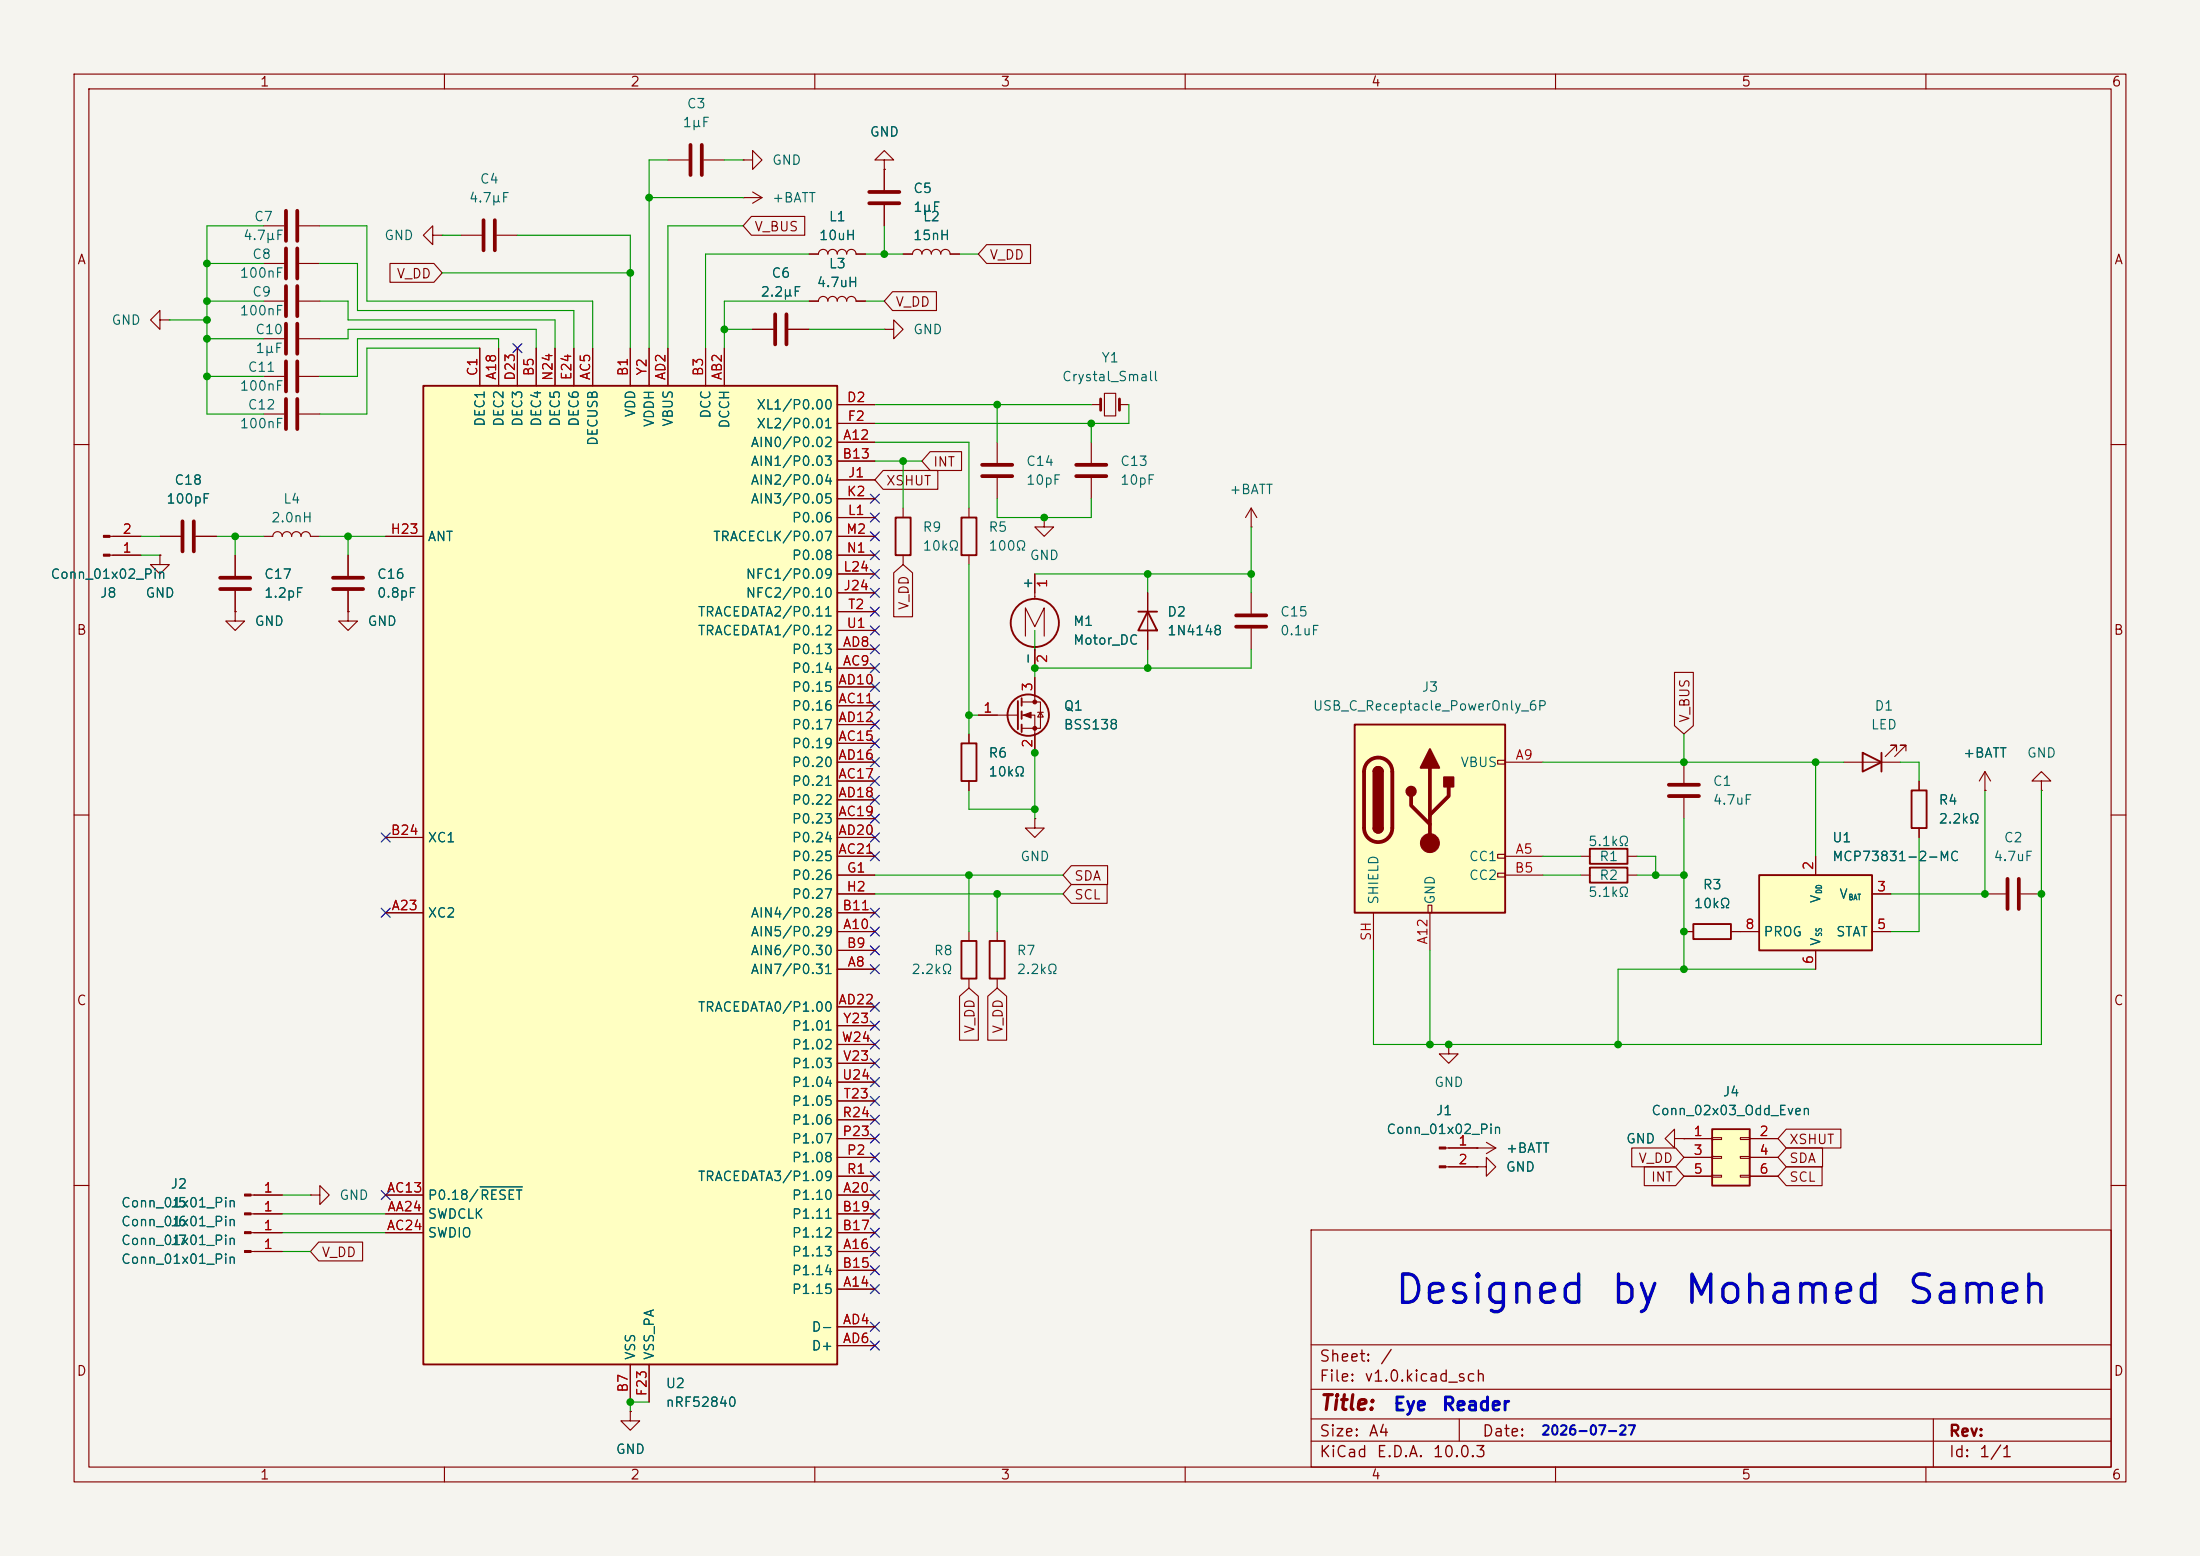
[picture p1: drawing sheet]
<svg xmlns="http://www.w3.org/2000/svg" width="297mm" height="210mm" viewBox="0 0 297 210" stroke-linecap="round" stroke-linejoin="round" font-family="sans-serif">
<path d="M0 0h297v210h-297z" fill="#f5f4ef" stroke="#f5f4ef" stroke-width=".14"/>
<g fill="none" stroke="#840000" stroke-width=".15">
<path d="M10 10h277v190h-277zM12 12h273v186h-273zM60 10v2M110 10v2M160 10v2M210 10v2M260 10v2M90.2 21.6h2.8M95 21.6h2.8M10 60h2M285 60h2M10 110h2"/>
<path d="M275.6 105.4h1.3l-1.3-1.3-1.3 1.3h1.3v1.3M275.6 106.7h.1M285 110h2M10 160h2M177 166h108v32h-108zM285 160h2M60 198v2M110 198v2M160 198v2M177 194.5h108M177 191.5h108M177 187.5h108"/>
<path d="M177 181.5h108M197 191.5v3M210 198v2M260 198v2M261 191.5v6.5"/>
</g>
<path d="M93.2 19.6v4M94.7 19.6v4" fill="none" stroke="#840000" stroke-width=".51"/>
<path d="M57.1 52.1h55.9v132.1h-55.9z" fill="#ffffc2"/>
<g fill="none" stroke="#840000" stroke-width=".25">
<path d="M57.1 52.1h55.9v132.1h-55.9zM137.4 94.6v3.8M137.9 94.2v1.1M137.9 96v1M137.9 97.8v1M153.7 82.6h2.5M154.9 82.6l1.3 2.5h-2.5zM258.1 106.7h2v5.1h-2zM228.6 124.7h5.1v2h-5.1z"/>
<circle cx="138.8" cy="96.5" r="2.79"/>
<circle cx="139.7" cy="84.1" r="3.3"/>
</g>
<g fill="none" stroke="#840000" stroke-width=".15">
<path d="M100.3 21.6h1.3v-1.3l1.3 1.3-1.3 1.3v-1.3M100.3 21.6h.1M100.3 26.7h.1M100.3 26.7h2.6M101.6 25.9l1.3 .8M102.9 26.7l-1.3 .7M64.8 47v5.1M67.3 47v5.1M69.8 47v5.1M72.4 47v5.1M74.9 47v5.1M77.5 47v5.1"/>
<path d="M80 47v5.1M85.1 47v5.1M87.6 47v5.1M90.2 47v5.1M95.2 47v5.1M97.8 47v5.1M113 59.7h5.1M113 54.6h5.1M113 57.2h5.1M134.6 59.7v2.8M21.6 74.9v1.3h1.3l-1.3 1.3-1.3-1.3h1.3M21.6 74.9h.1"/>
<path d="M52.1 72.4h5M113 62.2h5.1M113 72.4h5.1M113 64.8h5.1M113 67.3h5.1M113 69.9h5.1M113 77.5h5.1M113 74.9h5.1M134.6 64.5v2.8M139.7 77.5v3.3M113 90.2h5.1M113 95.3h5.1"/>
<path d="M113 87.6h5.1M113 92.7h5.1M113 97.8h5.1M113 80h5.1M113 82.6h5.1M113 85.1h5.1M132.1 96.5h5.3M137.9 94.7h2.6v3.6h-2.6M137.9 96.5h1.8v5.1M138.4 85.9v-3.9l1.3 2.6 1.3-2.6v3.9M139.7 87.3v2.9M139.7 91.4v3.3"/>
<path d="M140.1 96.1h.7M140.5 96.1l.3 .7h-.7zM154.9 80v7.6M52.1 113h5M113 100.3h5.1M113 105.4h5.1M113 110.5h5.1M113 115.6h5.1M113 102.9h5.1M113 108h5.1M113 113h5.1M113 118.1h5.1"/>
<path d="M259.1 105.4v1.3M259.1 111.8v1.2M52.1 123.2h5M113 130.8h5.1M113 125.7h5.1M113 123.2h5.1M113 135.9h5.1M113 128.3h5.1M113 120.7h5.1M113 138.4h5.1M227.3 125.7h1.3M233.7 125.7h1.2"/>
<path d="M113 156.2h5.1M113 153.7h5.1M113 158.8h5.1M113 151.1h5.1M113 148.6h5.1M113 146.1h5.1M113 143.5h5.1M113 141h5.1M195.6 141v1.2h1.2l-1.2 1.3-1.3-1.3h1.3M195.6 141h.1M199.4 157.5h1.3v-1.3l1.2 1.3-1.2 1.3v-1.3M199.4 157.5h.1"/>
<path d="M199.4 154.9h.1M199.4 154.9h2.5M200.7 154.2l1.2 .7M201.9 154.9l-1.2 .8M52.1 161.3h5M52.1 163.8h5M52.1 166.4h5M113 174h5.1M113 168.9h5.1M113 161.3h5.1M113 163.8h5.1M113 166.4h5.1"/>
<path d="M113 179.1h5.1M113 171.5h5.1M85.1 190.5v1.3h1.3l-1.3 1.2-1.3-1.2h1.3M85.1 190.5h.1M85.1 184.2v5M87.6 184.2v5M113 181.6h5.1"/>
</g>
<path d="M64.8 160.2h5.7" fill="none" stroke="#006464" stroke-width=".15"/>
<path d="M132.6 64.3h4.1M132.6 62.7h4.1" fill="none" stroke="#840000" stroke-width=".51"/>
<g fill="#840000" stroke="#840000" stroke-width=".15">
<path d="M138.2 96.5l1-.4v.8z"/>
<circle cx="139.7" cy="94.7" r=".25"/>
<circle cx="139.7" cy="98.3" r=".25"/>
</g>
<path d="M237.5 118.1h15.2v10.2h-15.2z" fill="#ffffc2"/>
<path d="M120.9 69.9h2v5h-2zM129.8 69.9h2v5h-2zM129.8 100.3h2v5.1h-2zM214.6 117.1h5.1v2h-5.1zM214.6 114.6h5.1v2h-5.1zM237.5 118.1h15.2v10.2h-15.2zM251.5 101.6l2.5 1.3-2.5 1.2zM254 101.6v2.5" fill="none" stroke="#840000" stroke-width=".25"/>
<g fill="none" stroke="#840000" stroke-width=".15">
<path d="M58.4 31.8v-1.3l-1.3 1.3 1.3 1.2v-1.2h1.3M59.7 31.8h.1M62.2 31.8h2.8M67.1 31.8h2.7M147.3 54.6h1.3M149.1 53.1h1.5v3h-1.5zM151.1 54.6h1.3M121.9 68.6v1.3M121.9 74.9v1.3M130.8 68.6v1.3M130.8 74.9v1.3M141 69.9v1.2h1.2l-1.2 1.3-1.3-1.3h1.3"/>
<path d="M141 69.9h.1M47 82.6v1.2h1.3l-1.3 1.3-1.3-1.3h1.3M47 82.6h.1M130.8 99.1v1.2M168.9 80v2.8M168.9 84.8v2.8M130.8 105.4v1.3M213.4 118.1h1.2M213.4 115.6h1.2M219.7 118.1h1.3M219.7 115.6h1.3M227.3 102.9v2.8"/>
<path d="M227.3 107.7v2.8M245.1 115.6v2.5M248.9 102.9h7.6M256 101.3v-.7h-.7h.7l-1.5 1.5M257.3 101.3v-.7h-.8h.8l-1.5 1.5M268 106.7h.1M268 104.1l-.8 1.3M268 104.1l.7 1.3M268 104.1v2.6M234.9 125.7h2.6M245.1 128.3v2.5M252.7 120.7h2.6"/>
<path d="M252.7 125.7h2.6M268 120.7h2.8M272.8 120.7h2.8M195.2 154.9h4.2M195.2 157.5h4.2M33.9 161.3h4.2M33.9 163.8h4.2M41.9 161.3h1.3v-1.3l1.2 1.3-1.2 1.3v-1.3M41.9 161.3h.1"/>
</g>
<path d="M65.3 29.7v4.1M66.8 29.7v4.1M166.9 84.6h4M166.9 83.1h4M225.3 105.9h4.1M225.3 107.4h4.1M271 118.6v4.1M272.5 118.6v4.1" fill="none" stroke="#840000" stroke-width=".51"/>
<path d="M148.6 53.8v1.6M151.1 53.8v1.6" fill="none" stroke="#840000" stroke-width=".38"/>
<g fill="#840000" stroke="#840000" stroke-width=".15">
<path d="M194.3 154.8h.9v.3h-.9z"/>
<path d="M194.3 157.4h.9v.2h-.9z"/>
<path d="M33 161.2h.9v.2h-.9z"/>
<path d="M33 163.7h.9v.3h-.9z"/>
</g>
<path d="M182.9 97.8h20.3v25.4h-20.3z" fill="#ffffc2"/>
<g fill="none" stroke="#840000" stroke-width=".15">
<path d="M31.7 74.9v2.8M31.7 79.8v2.8M47 74.9v2.8M47 79.8v2.8M31.7 82.6v1.2h1.3l-1.3 1.3-1.2-1.3h1.2M31.7 82.6h.1M139.7 110.5v1.3h1.3l-1.3 1.2-1.3-1.2h1.3M139.7 110.5h.1M202.2 102.6h1v.5h-1zM202.2 115.3h1v.5h-1zM202.2 117.9h1v.5h-1zM203.2 115.6h5.1"/>
<path d="M203.2 102.9h5.1M203.2 118.1h5.1M130.8 125.7v1.3M130.8 132.1v1.3M134.6 125.7v1.3M134.6 132.1v1.3M185.4 123.2v5.1M192.8 122.2h.5v1h-.5zM193 123.2v5.1M33.9 166.4h4.2M33.9 168.9h4.2"/>
</g>
<path d="M182.9 97.8h20.3v25.4h-20.3zM185.4 104.1a.64 .64 0 0 1 .7-.6 .64 .64 0 0 1 .6 .6M185.4 111.8a.64 .64 0 0 0 .7 .6 .64 .64 0 0 0 .6-.6M129.8 127h2v5.1h-2zM133.6 127h2v5.1h-2z" fill="none" stroke="#840000" stroke-width=".25"/>
<path d="M29.7 79.5h4.1M29.7 78h4.1M45 79.5h4M45 78h4M184.7 102.8a1.9 1.9 0 0 1 2.1-.4 1.9 1.9 0 0 1 1.2 1.7v7.7a1.91 1.91 0 0 1-1.9 1.9 1.91 1.91 0 0 1-2-1.9v-7.7a1.9 1.9 0 0 1 .6-1.3zM190.5 107.4v1.3l2.5 2.6M193 103.6v10.2M195.6 106.2v1.2l-2.6 2.6" fill="none" stroke="#840000" stroke-width=".51"/>
<g fill="#840000" stroke="#840000" stroke-width=".25">
<path d="M185.4 104.1h1.3v7.7h-1.3z"/>
<path d="M185.6 103.7a.64 .64 0 0 1 .7-.1 .64 .64 0 0 1 .4 .5h-1.3z"/>
<path d="M185.4 111.8h1.3a.64 .64 0 0 1-.6 .6 .64 .64 0 0 1-.7-.6z"/>
<path d="M193 101.1l1.3 2.5h-2.5z"/>
<path d="M194.9 104.9h1.3v1.3h-1.3z"/>
<circle cx="190.5" cy="106.8" r=".63"/>
</g>
<g fill="#840000" stroke="#840000" stroke-width=".15">
<path d="M33 166.2h.9v.3h-.9z"/>
<path d="M33 168.8h.9v.2h-.9z"/>
<circle cx="193" cy="113.8" r="1.27"/>
</g>
<path d="M231.1 152.4h5.1v7.6h-5.1z" fill="#ffffc2"/>
<path d="M231.1 152.4h5.1v7.6h-5.1z" fill="none" stroke="#840000" stroke-width=".25"/>
<g fill="none" stroke="#840000" stroke-width=".15">
<path d="M35.6 35.6h2.8M35.6 30.5h2.8M40.4 35.6h2.8M40.4 30.5h2.8M52.6 35.6h6l1.1 1.2-1.1 1.3h-6zM101.4 29.2h7.2v2.6h-7.2l-1.1-1.3zM109.2 34.3h1.3a.64 .64 0 0 1 .6-.6 .64 .64 0 0 1 .7 .6 .64 .64 0 0 1 .6-.6 .64 .64 0 0 1 .6 .6 .64 .64 0 0 1 .7-.6 .64 .64 0 0 1 .6 .6 .64 .64 0 0 1 .6-.6 .64 .64 0 0 1 .7 .6h1.2M119.4 21.6h1.2l-1.2-1.3-1.3 1.3h1.3v1.3M119.4 22.9h.1M119.4 22.9v2.8M119.4 27.7v2.8M120.5 39.4h5.9v2.5h-5.9l-1.1-1.3z"/>
<path d="M121.9 34.3h1.3a.64 .64 0 0 1 .6-.6 .64 .64 0 0 1 .7 .6 .64 .64 0 0 1 .6-.6 .64 .64 0 0 1 .6 .6 .64 .64 0 0 1 .7-.6 .64 .64 0 0 1 .6 .6 .64 .64 0 0 1 .6-.6 .64 .64 0 0 1 .7 .6h1.2M133.2 33h5.9v2.6h-5.9l-1.1-1.3zM21.6 43.2v-1.3l-1.3 1.3 1.3 1.3v-1.3h1.3M22.9 43.2h.1M35.6 40.6h2.8M35.6 50.8h2.8M35.6 45.7h2.8M35.6 55.9h2.8M40.4 40.6h2.8M40.4 50.8h2.8M40.4 45.7h2.8M40.4 55.9h2.8"/>
<path d="M64.8 47v5.1M67.3 47v5.1M69.8 47v5.1M72.4 47v5.1M74.9 47v5.1M77.5 47v5.1M80 47v5.1M85.1 47v5.1M87.6 47v5.1M90.2 47v5.1M95.2 47v5.1M97.8 47v5.1"/>
<path d="M101.6 44.5h2.8M106.4 44.5h2.8M109.2 40.6h1.3a.64 .64 0 0 1 .6-.6 .64 .64 0 0 1 .7 .6 .64 .64 0 0 1 .6-.6 .64 .64 0 0 1 .6 .6 .64 .64 0 0 1 .7-.6 .64 .64 0 0 1 .6 .6 .64 .64 0 0 1 .6-.6 .64 .64 0 0 1 .7 .6h1.2M113 59.7h5.1M113 54.6h5.1M113 57.2h5.1M119.4 44.5h1.2v-1.3l1.3 1.3-1.3 1.2v-1.2M119.4 44.5h.1M147.3 59.7v2.8M14.8 74.9h4.2M14.8 72.4h4.2M21.6 74.9h.1"/>
<path d="M21.6 72.4h2.8M26.4 72.4h2.8M31.7 74.9v2.8M31.7 79.8v2.8M35.6 72.4h1.2a.64 .64 0 0 1 .7-.6 .64 .64 0 0 1 .6 .6 .64 .64 0 0 1 .6-.6 .64 .64 0 0 1 .7 .6 .64 .64 0 0 1 .6-.6 .64 .64 0 0 1 .6 .6 .64 .64 0 0 1 .7-.6 .64 .64 0 0 1 .6 .6h1.3M47 74.9v2.8M47 79.8v2.8M52.1 72.4h5M113 74.9h5.1M113 72.4h5.1M113 62.2h5.1M113 64.8h5.1"/>
<path d="M113 67.3h5.1M113 69.9h5.1M113 77.5h5.1M119.2 63.5h7.4v2.5h-7.4l-1.1-1.2zM120.6 77.3l1.3-1.1 1.3 1.1v5.9h-2.6zM125.6 61h4.2v2.5h-4.2l-1.1-1.3zM139.7 77.5v2.5M147.3 64.5v2.8M168.9 71.1h.1M168.9 68.6l-.8 1.3M168.9 68.6l.8 1.3M168.9 68.6v2.5"/>
<path d="M31.7 82.6h.1M47 82.6h.1M113 90.2h5.1M113 95.3h5.1M113 87.6h5.1M113 92.7h5.1M113 97.8h5.1M113 80h5.1M113 82.6h5.1M113 85.1h5.1M130.8 99.1v1.2M132.1 96.5h2.5"/>
<path d="M139.7 87.6v2.6M139.7 91.4v2.6M139.7 99.1v2.5M154.9 80v2.6M154.9 85.1v2.5M226.1 90.7h2.5v7.2l-1.3 1.2-1.2-1.2zM52.1 113h5M113 100.3h5.1M113 105.4h5.1M113 110.5h5.1M113 115.6h5.1M113 102.9h5.1"/>
<path d="M113 108h5.1M113 113h5.1M113 118.1h5.1M130.8 105.4v1.3M144.6 116.8h4.9v2.6h-4.9l-1.1-1.3zM144.6 119.4h4.9v2.5h-4.9l-1.1-1.2zM245.1 115.6v2.5M259.1 105.4v1.3M259.1 111.8v1.2M268 106.7h.1M52.1 123.2h5M113 125.7h5.1"/>
<path d="M113 120.7h5.1M113 130.8h5.1M113 123.2h5.1M113 135.9h5.1M113 128.3h5.1M113 138.4h5.1M129.5 134.5l1.3-1.1 1.3 1.1v5.9h-2.6zM133.3 134.5l1.3-1.1 1.3 1.1v5.9h-2.6zM227.3 125.7h1.3M233.7 125.7h3.8M245.1 128.3v2.5M252.7 125.7h2.6"/>
<path d="M252.7 120.7h2.6M113 153.7h5.1M113 156.2h5.1M113 158.8h5.1M113 151.1h5.1M113 148.6h5.1M113 146.1h5.1M113 143.5h5.1M113 141h5.1M195.6 154.9h3.8M195.6 157.5h3.8M199.4 157.5h.1"/>
<path d="M199.4 154.9h.1M220.3 154.9h5.9l1.1 1.3-1.1 1.3h-5.9zM222 157.5h4.2l1.1 1.3-1.1 1.2h-4.2zM226.1 153.7v-1.3l-1.3 1.3 1.3 1.2v-1.2h1.2M227.3 153.7h.1M227.3 153.7h3.8M227.3 156.2h3.8M227.3 158.8h3.8M231.1 153.5h1.3v.3h-1.3zM231.1 156.1h1.3v.2h-1.3zM231.1 158.6h1.3v.3h-1.3zM234.9 153.5h1.3v.3h-1.3z"/>
<path d="M234.9 156.1h1.3v.2h-1.3zM234.9 158.6h1.3v.3h-1.3zM236.2 153.7h3.8M236.2 156.2h3.8M236.2 158.8h3.8M241.1 157.5h4.9v2.5h-4.9l-1.1-1.2zM241.1 152.4h7.4v2.5h-7.4l-1.1-1.2zM241.1 154.9h4.9v2.6h-4.9l-1.1-1.3zM34.3 168.9h3.8M34.3 161.3h3.8M34.3 163.8h3.8M34.3 166.4h3.8"/>
<path d="M43 167.6h6v2.6h-6l-1.1-1.3zM52.1 161.3h5M52.1 163.8h5M52.1 166.4h5M113 174h5.1M113 168.9h5.1M113 161.3h5.1M113 163.8h5.1M113 166.4h5.1M113 179.1h5.1M113 171.5h5.1M85.1 190.5h.1"/>
<path d="M85.1 184.2v5M87.6 184.2v5M113 181.6h5.1"/>
</g>
<g fill="none" stroke="#840000" stroke-width=".51">
<path d="M38.6 28.4v4.1M38.6 33.5v4.1M38.6 38.6v4.1M40.1 28.4v4.1M40.1 33.5v4.1M40.1 38.6v4.1M117.3 27.4h4.1M117.3 25.9h4.1M38.6 43.7v4.1M38.6 48.8v4M38.6 53.8v4.1M40.1 43.7v4.1"/>
<path d="M40.1 48.8v4M40.1 53.8v4.1M104.6 42.4v4.1M106.2 42.4v4.1M24.6 70.4v4M26.2 70.4v4M145.3 64.3h4.1M145.3 62.7h4.1"/>
</g>
<g fill="#840000" stroke="#840000" stroke-width=".15">
<path d="M14 74.8h.8v.3h-.8z"/>
<path d="M14 72.3h.8v.2h-.8z"/>
</g>
<g fill="none" stroke="#009600" stroke-width=".15">
<path d="M27.9 35.6h7.7M35.6 30.5h-7.7v25.4h7.7M43.2 30.5h6.3v10.1h30.5v6.4M43.2 35.6h5.1v6.3h29.2v5.1M59.7 31.8h2.5M59.7 36.8h25.4M69.8 31.8h15.3v15.2M87.6 26.7h12.7M90.2 21.6h-2.6v25.4M97.8 21.6h2.5M100.3 30.5h-10.1v16.5M109.2 34.3h-14v12.7"/>
<path d="M116.8 34.3h5.1M119.4 30.5v3.8M129.5 34.3h2.6M22.9 43.2h5M27.9 40.6h7.7M27.9 45.7h7.7M27.9 50.8h7.7M43.2 40.6h3.8v2.6h27.9v3.8M43.2 45.7h3.8v-1.2h25.4v2.5M64.8 47h-15.3v8.9h-6.3M67.3 47v-1.3h-19v5.1h-5.1M97.8 44.5h3.8"/>
<path d="M109.2 40.6h-11.4v6.4M109.2 44.5h10.2M116.8 40.6h2.6M118.1 59.7h12.7v8.9M118.1 54.6h29.2M134.6 54.6v5.1M147.3 57.2v2.5M152.4 54.6v2.6h-34.3M19 72.4h2.6M19 74.9h2.6M29.2 72.4h6.4M31.7 72.4v2.5"/>
<path d="M43.2 72.4h8.9M47 72.4v2.5M118.1 62.2h6.4M121.9 62.2v6.4M130.8 76.2v22.9M134.6 67.3v2.6h12.7v-2.6M139.7 77.5h29.2M154.9 77.5v2.5M168.9 71.1v8.9M130.8 96.5h1.3M139.7 85.1v6.3M139.7 99.1v11.4"/>
<path d="M154.9 87.6v2.6M168.9 87.6v2.6h-29.2M227.3 99.1v3.8M118.1 118.1h25.4M130.8 106.7v2.5h8.9M130.8 118.1v7.6M208.3 118.1h5.1M208.3 102.9h40.6M208.3 115.6h5.1M221 118.1h6.3M221 115.6h2.5v2.5M227.3 110.5v20.3"/>
<path d="M245.1 102.9v12.7M256.5 102.9h2.6v2.5M259.1 113v12.7h-3.8M268 106.7v14h-12.7M275.6 106.7v34.3h-90.2v-12.7M118.1 120.7h25.4M134.6 120.7v5M193 128.3v12.7M245.1 130.8h-26.7v10.2M38.1 168.9h3.8M38.1 163.8h14M38.1 166.4h14"/>
<path d="M38.1 161.3h3.8M87.6 189.2h-2.5v1.3"/>
</g>
<g fill="none" stroke="#000084" stroke-width=".15">
<path d="M69.2 46.4l1.3 1.2M70.5 46.4l-1.3 1.2M117.5 76.9l1.2 1.2M117.5 74.3l1.2 1.2M117.5 71.8l1.2 1.2M117.5 66.7l1.2 1.2M117.5 69.2l1.2 1.3M117.5 79.4l1.2 1.2M118.7 76.9l-1.2 1.2M118.7 74.3l-1.2 1.2M118.7 71.8l-1.2 1.2M118.7 66.7l-1.2 1.2"/>
<path d="M118.7 69.2l-1.2 1.3M118.7 79.4l-1.2 1.2M117.5 89.6l1.2 1.2M117.5 87l1.2 1.2M117.5 81.9l1.2 1.3M117.5 84.5l1.2 1.2M117.5 94.6l1.2 1.3M117.5 92.1l1.2 1.2M117.5 99.7l1.2 1.2M117.5 97.2l1.2 1.2M118.7 89.6l-1.2 1.2M118.7 87l-1.2 1.2"/>
<path d="M118.7 81.9l-1.2 1.3M118.7 84.5l-1.2 1.2M118.7 94.6l-1.2 1.3M118.7 92.1l-1.2 1.2M118.7 99.7l-1.2 1.2M118.7 97.2l-1.2 1.2M51.5 112.4l1.2 1.2M52.7 112.4l-1.2 1.2M117.5 102.3l1.2 1.2M117.5 107.3l1.2 1.3M117.5 115l1.2 1.2M117.5 109.9l1.2 1.2"/>
<path d="M117.5 112.4l1.2 1.2M117.5 104.8l1.2 1.2M118.7 102.3l-1.2 1.2M118.7 107.3l-1.2 1.3M118.7 115l-1.2 1.2M118.7 109.9l-1.2 1.2M118.7 112.4l-1.2 1.2M118.7 104.8l-1.2 1.2M51.5 122.6l1.2 1.2M52.7 122.6l-1.2 1.2M117.5 122.6l1.2 1.2M117.5 135.3l1.2 1.2"/>
<path d="M117.5 137.8l1.2 1.2M117.5 127.7l1.2 1.2M117.5 125.1l1.2 1.2M117.5 130.2l1.2 1.2M118.7 122.6l-1.2 1.2M118.7 135.3l-1.2 1.2M118.7 137.8l-1.2 1.2M118.7 127.7l-1.2 1.2M118.7 125.1l-1.2 1.2M118.7 130.2l-1.2 1.2M117.5 140.4l1.2 1.2M117.5 150.5l1.2 1.2"/>
<path d="M117.5 155.6l1.2 1.2M117.5 153.1l1.2 1.2M117.5 145.4l1.2 1.3M117.5 142.9l1.2 1.2M117.5 148l1.2 1.2M117.5 158.1l1.2 1.3M118.7 140.4l-1.2 1.2M118.7 150.5l-1.2 1.2M118.7 155.6l-1.2 1.2M118.7 153.1l-1.2 1.2M118.7 145.4l-1.2 1.3M118.7 142.9l-1.2 1.2"/>
<path d="M118.7 148l-1.2 1.2M118.7 158.1l-1.2 1.3M51.5 160.7l1.2 1.2M52.7 160.7l-1.2 1.2M117.5 163.2l1.2 1.2M117.5 178.5l1.2 1.2M117.5 168.3l1.2 1.2M117.5 165.8l1.2 1.2M117.5 160.7l1.2 1.2M117.5 173.4l1.2 1.2M117.5 170.8l1.2 1.3M118.7 163.2l-1.2 1.2"/>
<path d="M118.7 178.5l-1.2 1.2M118.7 168.3l-1.2 1.2M118.7 165.8l-1.2 1.2M118.7 160.7l-1.2 1.2M118.7 173.4l-1.2 1.2M118.7 170.8l-1.2 1.3M117.5 181l1.2 1.2M118.7 181l-1.2 1.2"/>
</g>
<path d="M64.8 160.2h5.7" fill="none" stroke="#006464" stroke-width=".15"/>
<g fill="#009600" stroke="#009600" stroke-width=".14">
<circle cx="154.9" cy="90.2" r=".46"/>
<circle cx="195.6" cy="141" r=".46"/>
<circle cx="218.4" cy="141" r=".46"/>
<circle cx="227.3" cy="130.8" r=".46"/>
<circle cx="168.9" cy="77.5" r=".46"/>
<circle cx="139.7" cy="109.2" r=".46"/>
<circle cx="134.6" cy="120.7" r=".46"/>
<circle cx="130.8" cy="118.1" r=".46"/>
<circle cx="139.7" cy="90.2" r=".46"/>
<circle cx="139.7" cy="101.6" r=".46"/>
<circle cx="130.8" cy="96.5" r=".46"/>
<circle cx="193" cy="141" r=".46"/>
<circle cx="227.3" cy="102.9" r=".46"/>
<circle cx="227.3" cy="118.1" r=".46"/>
<circle cx="227.3" cy="125.7" r=".46"/>
<circle cx="223.5" cy="118.1" r=".46"/>
<circle cx="268" cy="120.7" r=".46"/>
<circle cx="275.6" cy="120.7" r=".46"/>
<circle cx="245.1" cy="102.9" r=".46"/>
<circle cx="85.1" cy="36.8" r=".46"/>
<circle cx="87.6" cy="26.7" r=".46"/>
<circle cx="141" cy="69.9" r=".46"/>
<circle cx="147.3" cy="57.2" r=".46"/>
<circle cx="134.6" cy="54.6" r=".46"/>
<circle cx="154.9" cy="77.5" r=".46"/>
<circle cx="97.8" cy="44.5" r=".46"/>
<circle cx="27.9" cy="40.6" r=".46"/>
<circle cx="27.9" cy="35.6" r=".46"/>
<circle cx="27.9" cy="50.8" r=".46"/>
<circle cx="27.9" cy="45.7" r=".46"/>
<circle cx="27.9" cy="43.2" r=".46"/>
<circle cx="31.7" cy="72.4" r=".46"/>
<circle cx="47" cy="72.4" r=".46"/>
<circle cx="119.4" cy="34.3" r=".46"/>
<circle cx="85.1" cy="189.2" r=".46"/>
<circle cx="121.9" cy="62.2" r=".46"/>
</g>
<g font-size="3.8" fill="#0000c2">
<text x="188.1" y="176.9">Designed</text>
<text x="217.2" y="176.9">by</text>
<text x="227.1" y="176.9">Mohamed</text>
<text x="257.2" y="176.9">Sameh</text>
</g>
<text font-size="2" fill="#840000" x="178" y="190.8">Title:</text>
<g font-size="1.8" fill="#0000c2">
<text x="188" y="190.8">Eye</text>
<text x="194.5" y="190.8">Reader</text>
</g>
<g font-size="1.5" fill="#840000">
<text x="178" y="184.2">Sheet:</text>
<text x="186.2" y="184.2">/</text>
<text x="178" y="186.9">File:</text>
<text x="184.1" y="186.9">v1.0.kicad_sch</text>
<text x="178" y="197.1">KiCad</text>
<text x="178" y="194.3">Size:</text>
<text x="184.7" y="194.3">A4</text>
<text x="185.7" y="197.1">E.D.A.</text>
<text x="193.3" y="197.1">10.0.3</text>
<text x="200" y="194.3">Date:</text>
<text x="263" y="194.3">Rev:</text>
<text x="263" y="197.1">Id:</text>
<text x="267.1" y="197.1">1/1</text>
</g>
<g font-size="1.3" fill="#840000">
<text x="35" y="12">1</text>
<text x="85" y="12">2</text>
<text x="135" y="12">3</text>
<text x="185" y="12">4</text>
<text x="235" y="12">5</text>
<text x="285" y="12">6</text>
<text x="10.3" y="36">A</text>
<text x="101.8" y="31.5">V_BUS</text>
<text x="133.5" y="35.4">V_DD</text>
<text x="285.3" y="36">A</text>
<text x="53.5" y="37.9">V_DD</text>
<text x="120.8" y="41.7">V_DD</text>
<text x="119.5" y="65.8">XSHUT</text>
<text x="125.9" y="63.3">INT</text>
<text x="123" y="82.4" transform="rotate(-90 123 82.4)">V_DD</text>
<text x="10.3" y="86">B</text>
<text x="285.3" y="86">B</text>
<text x="228.4" y="97.6" transform="rotate(-90 228.4 97.6)">V_BUS</text>
<text x="144.9" y="119.2">SDA</text>
<text x="144.9" y="121.7">SCL</text>
<text x="10.3" y="136">C</text>
<text x="285.3" y="136">C</text>
<text x="131.9" y="139.6" transform="rotate(-90 131.9 139.6)">V_DD</text>
<text x="135.7" y="139.6" transform="rotate(-90 135.7 139.6)">V_DD</text>
<text x="241.5" y="154.7">XSHUT</text>
<text x="221.1" y="157.3">V_DD</text>
<text x="222.8" y="159.8">INT</text>
<text x="241.5" y="159.8">SCL</text>
<text x="241.5" y="157.3">SDA</text>
<text x="43.3" y="170">V_DD</text>
<text x="10.3" y="186">D</text>
<text x="285.3" y="186">D</text>
<text x="35" y="200">1</text>
<text x="85" y="200">2</text>
<text x="135" y="200">3</text>
<text x="185" y="200">4</text>
<text x="235" y="200">5</text>
<text x="285" y="200">6</text>
</g>
<g font-size="1.3" fill="#006464">
<text x="92.1" y="17.5">1μF</text>
<text x="92.6" y="14.9">C3</text>
<text x="104.1" y="22.6">GND</text>
<text x="117.3" y="18.8">GND</text>
<text x="63.2" y="27.6">4.7μF</text>
<text x="64.7" y="25.1">C4</text>
<text x="104.1" y="27.6">+BATT</text>
<text x="123.2" y="26.4">C5</text>
<text x="123.2" y="28.9">1μF</text>
<text x="32.7" y="32.7">4.7μF</text>
<text x="34" y="35.3">C8</text>
<text x="34.2" y="30.2">C7</text>
<text x="51.8" y="32.7">GND</text>
<text x="110.5" y="32.7">10uH</text>
<text x="111.8" y="30.2">L1</text>
<text x="123.2" y="32.7">15nH</text>
<text x="124.5" y="30.2">L2</text>
<text x="32.3" y="37.8">100nF</text>
<text x="34" y="40.3">C9</text>
<text x="102.6" y="40.3">2.2μF</text>
<text x="104.1" y="37.8">C6</text>
<text x="110.2" y="39.1">4.7uH</text>
<text x="111.8" y="36.5">L3</text>
<text x="15" y="44.2">GND</text>
<text x="32.3" y="42.9">100nF</text>
<text x="34.4" y="45.4">C10</text>
<text x="34.4" y="48">1μF</text>
<text x="123.2" y="45.4">GND</text>
<text x="32.3" y="53">100nF</text>
<text x="33.4" y="50.5">C11</text>
<text x="143.3" y="51.8">Crystal_Small</text>
<text x="148.6" y="49.2">Y1</text>
<text x="32.3" y="58.1">100nF</text>
<text x="33.4" y="55.6">C12</text>
<text x="65.7" y="57.7" transform="rotate(-90 65.7 57.7)">DEC1</text>
<text x="68.3" y="57.7" transform="rotate(-90 68.3 57.7)">DEC2</text>
<text x="70.8" y="57.7" transform="rotate(-90 70.8 57.7)">DEC3</text>
<text x="73.4" y="57.7" transform="rotate(-90 73.4 57.7)">DEC4</text>
<text x="75.9" y="57.7" transform="rotate(-90 75.9 57.7)">DEC5</text>
<text x="78.4" y="57.7" transform="rotate(-90 78.4 57.7)">DEC6</text>
<text x="86.1" y="56.4" transform="rotate(-90 86.1 56.4)">VDD</text>
<text x="88.6" y="57.7" transform="rotate(-90 88.6 57.7)">VDDH</text>
<text x="91.1" y="57.7" transform="rotate(-90 91.1 57.7)">VBUS</text>
<text x="96.2" y="56.6" transform="rotate(-90 96.2 56.6)">DCC</text>
<text x="98.8" y="57.9" transform="rotate(-90 98.8 57.9)">DCCH</text>
<text x="102" y="55.6">XL1/P0.00</text>
<text x="102" y="58.1">XL2/P0.01</text>
<text x="23.5" y="65.7">C18</text>
<text x="81" y="60.3" transform="rotate(-90 81 60.3)">DECUSB</text>
<text x="101.3" y="60.7">AIN0/P0.02</text>
<text x="101.3" y="63.2">AIN1/P0.03</text>
<text x="101.3" y="65.7">AIN2/P0.04</text>
<text x="138.4" y="63.2">C14</text>
<text x="138.4" y="65.7">10pF</text>
<text x="151.1" y="63.2">C13</text>
<text x="151.1" y="65.7">10pF</text>
<text x="22.4" y="68.3">100pF</text>
<text x="36.5" y="70.8">2.0nH</text>
<text x="38.1" y="68.3">L4</text>
<text x="101.3" y="68.3">AIN3/P0.05</text>
<text x="106.8" y="70.8">P0.06</text>
<text x="165.9" y="67">+BATT</text>
<text x="57.7" y="73.4">ANT</text>
<text x="96.2" y="73.4">TRACECLK/P0.07</text>
<text x="106.8" y="75.9">P0.08</text>
<text x="124.5" y="72.1">R9</text>
<text x="124.5" y="74.6">10kΩ</text>
<text x="133.4" y="72.1">R5</text>
<text x="133.4" y="74.6">100Ω</text>
<text x="138.9" y="75.9">GND</text>
<text x="6.7" y="78.4">Conn_01x02_Pin</text>
<text x="13.4" y="81">J8</text>
<text x="19.6" y="81">GND</text>
<text x="35.6" y="78.4">C17</text>
<text x="35.6" y="81">1.2pF</text>
<text x="50.8" y="78.4">C16</text>
<text x="50.8" y="81">0.8pF</text>
<text x="94.1" y="83.5">TRACEDATA2/P0.11</text>
<text x="100.6" y="81">NFC2/P0.10</text>
<text x="100.6" y="78.4">NFC1/P0.09</text>
<text x="139.7" y="79.6" transform="rotate(-90 139.7 79.6)">+</text>
<text x="157.5" y="83.5">D2</text>
<text x="172.7" y="83.5">C15</text>
<text x="34.3" y="84.8">GND</text>
<text x="49.5" y="84.8">GND</text>
<text x="94.1" y="86.1">TRACEDATA1/P0.12</text>
<text x="106.8" y="88.6">P0.13</text>
<text x="139.7" y="89.8" transform="rotate(-90 139.7 89.8)">-</text>
<text x="144.8" y="84.8">M1</text>
<text x="144.8" y="87.3">Motor_DC</text>
<text x="157.5" y="86.1">1N4148</text>
<text x="172.7" y="86.1">0.1uF</text>
<text x="106.8" y="91.1">P0.14</text>
<text x="106.8" y="93.7">P0.15</text>
<text x="191.8" y="93.7">J3</text>
<text x="106.8" y="96.2">P0.16</text>
<text x="106.8" y="101.3">P0.19</text>
<text x="106.8" y="98.8">P0.17</text>
<text x="143.5" y="98.8">BSS138</text>
<text x="143.5" y="96.2">Q1</text>
<text x="177.2" y="96.2">USB_C_Receptacle_PowerOnly_6P</text>
<text x="252.5" y="98.8">LED</text>
<text x="253" y="96.2">D1</text>
<text x="106.8" y="106.4">P0.21</text>
<text x="106.8" y="103.8">P0.20</text>
<text x="133.4" y="102.6">R6</text>
<text x="133.4" y="105.1">10kΩ</text>
<text x="197.1" y="103.8">VBUS</text>
<text x="231.1" y="106.4">C1</text>
<text x="264.9" y="102.6">+BATT</text>
<text x="273.6" y="102.6">GND</text>
<text x="106.8" y="111.5">P0.23</text>
<text x="106.8" y="108.9">P0.22</text>
<text x="231.1" y="108.9">4.7uF</text>
<text x="261.6" y="108.9">R4</text>
<text x="261.6" y="111.5">2.2kΩ</text>
<text x="57.7" y="114">XC1</text>
<text x="106.8" y="116.5">P0.25</text>
<text x="106.8" y="114">P0.24</text>
<text x="106.8" y="119.1">P0.26</text>
<text x="137.7" y="116.5">GND</text>
<text x="198.2" y="116.5">CC1</text>
<text x="198.2" y="119.1">CC2</text>
<text x="214.3" y="114.5">5.1kΩ</text>
<text x="215.8" y="119.1">R2</text>
<text x="215.8" y="116.5">R1</text>
<text x="247.3" y="114">U1</text>
<text x="247.3" y="116.5">MCP73831-2-MC</text>
<text x="269" y="116.5">4.7uF</text>
<text x="270.4" y="114">C2</text>
<text x="57.7" y="124.2">XC2</text>
<text x="101.3" y="124.2">AIN4/P0.28</text>
<text x="106.8" y="121.6">P0.27</text>
<text x="186.4" y="122.2" transform="rotate(-90 186.4 122.2)">SHIELD</text>
<text x="194" y="122.2" transform="rotate(-90 194 122.2)">GND</text>
<text x="214.3" y="121.4">5.1kΩ</text>
<text x="228.6" y="122.9">10kΩ</text>
<text x="229.8" y="120.4">R3</text>
<text x="246.1" y="122" transform="rotate(-90 246.1 122)">V</text>
<text x="248.2" y="121.6">V</text>
<text x="101.3" y="131.8">AIN7/P0.31</text>
<text x="101.3" y="126.7">AIN5/P0.29</text>
<text x="101.3" y="129.2">AIN6/P0.30</text>
<text x="122.9" y="131.8">2.2kΩ</text>
<text x="126" y="129.2">R8</text>
<text x="137.2" y="129.2">R7</text>
<text x="137.2" y="131.8">2.2kΩ</text>
<text x="238" y="126.7">PROG</text>
<text x="246.1" y="127.8" transform="rotate(-90 246.1 127.8)">V</text>
<text x="247.8" y="126.7">STAT</text>
<text x="94.1" y="136.9">TRACEDATA0/P1.00</text>
<text x="106.8" y="141.9">P1.02</text>
<text x="106.8" y="139.4">P1.01</text>
<text x="106.8" y="149.6">P1.05</text>
<text x="106.8" y="147">P1.04</text>
<text x="106.8" y="144.5">P1.03</text>
<text x="193.5" y="147">GND</text>
<text x="232.5" y="148.3">J4</text>
<text x="106.8" y="154.6">P1.07</text>
<text x="106.8" y="152.1">P1.06</text>
<text x="187.1" y="153.4">Conn_01x02_Pin</text>
<text x="193.8" y="150.8">J1</text>
<text x="203.2" y="155.9">+BATT</text>
<text x="219.4" y="154.6">GND</text>
<text x="222.8" y="150.8">Conn_02x03_Odd_Even</text>
<text x="22.9" y="160.7">J2</text>
<text x="94.1" y="159.7">TRACEDATA3/P1.09</text>
<text x="106.8" y="157.2">P1.08</text>
<text x="203.2" y="158.5">GND</text>
<text x="16.3" y="163.3">Conn_01x01_Pin</text>
<text x="16.3" y="165.8">Conn_01x01_Pin</text>
<text x="22.9" y="163.3">J5</text>
<text x="22.9" y="165.8">J6</text>
<text x="45.7" y="162.3">GND</text>
<text x="57.7" y="164.8">SWDCLK</text>
<text x="57.7" y="162.3">P0.18/RESET</text>
<text x="57.7" y="167.3">SWDIO</text>
<text x="106.8" y="162.3">P1.10</text>
<text x="106.8" y="167.3">P1.12</text>
<text x="106.8" y="164.8">P1.11</text>
<text x="16.3" y="168.4">Conn_01x01_Pin</text>
<text x="16.3" y="170.9">Conn_01x01_Pin</text>
<text x="22.9" y="168.4">J7</text>
<text x="106.8" y="169.9">P1.13</text>
<text x="106.8" y="172.4">P1.14</text>
<text x="106.8" y="175">P1.15</text>
<text x="86.1" y="183.6" transform="rotate(-90 86.1 183.6)">VSS</text>
<text x="88.6" y="183.6" transform="rotate(-90 88.6 183.6)">VSS_PA</text>
<text x="109.5" y="180">D-</text>
<text x="109.5" y="182.6">D+</text>
<text x="89.8" y="190.2">nRF52840</text>
<text x="89.8" y="187.7">U2</text>
<text x="83.1" y="196.6">GND</text>
</g>
<g font-size="1.3" fill="#a90000">
<text x="64.7" y="50.9" transform="rotate(-90 64.7 50.9)">C1</text>
<text x="67.3" y="51.4" transform="rotate(-90 67.3 51.4)">A18</text>
<text x="69.8" y="51.5" transform="rotate(-90 69.8 51.5)">D23</text>
<text x="72.4" y="50.9" transform="rotate(-90 72.4 50.9)">B5</text>
<text x="74.9" y="51.5" transform="rotate(-90 74.9 51.5)">N24</text>
<text x="77.4" y="51.4" transform="rotate(-90 77.4 51.4)">E24</text>
<text x="80" y="51.4" transform="rotate(-90 80 51.4)">AC5</text>
<text x="85.1" y="50.9" transform="rotate(-90 85.1 50.9)">B1</text>
<text x="87.6" y="50.8" transform="rotate(-90 87.6 50.8)">Y2</text>
<text x="90.1" y="51.4" transform="rotate(-90 90.1 51.4)">AD2</text>
<text x="95.2" y="50.9" transform="rotate(-90 95.2 50.9)">B3</text>
<text x="97.8" y="51.4" transform="rotate(-90 97.8 51.4)">AB2</text>
<text x="113.7" y="59.7">A12</text>
<text x="114.2" y="54.6">D2</text>
<text x="114.3" y="57.1">F2</text>
<text x="113.6" y="62.2">B13</text>
<text x="114.4" y="64.7">J1</text>
<text x="114.2" y="67.3">K2</text>
<text x="114.3" y="69.8">L1</text>
<text x="16.4" y="74.9">1</text>
<text x="16.4" y="72.4">2</text>
<text x="52.6" y="72.4">H23</text>
<text x="113.7" y="77.4">L24</text>
<text x="114.1" y="72.4">M2</text>
<text x="114.2" y="74.9">N1</text>
<text x="113.8" y="80">J24</text>
<text x="114.4" y="82.5">T2</text>
<text x="141.7" y="79.4" transform="rotate(-90 141.7 79.4)">1</text>
<text x="113.7" y="87.6">AD8</text>
<text x="114.2" y="85.1">U1</text>
<text x="141.7" y="89.6" transform="rotate(-90 141.7 89.6)">2</text>
<text x="113.1" y="95.2">AC11</text>
<text x="113.1" y="92.7">AD10</text>
<text x="113.7" y="90.1">AC9</text>
<text x="139.7" y="93.4" transform="rotate(-90 139.7 93.4)">3</text>
<text x="113.1" y="100.3">AC15</text>
<text x="113.1" y="97.8">AD12</text>
<text x="132.6" y="96.5">1</text>
<text x="139.7" y="101" transform="rotate(-90 139.7 101)">2</text>
<text x="113.1" y="105.4">AC17</text>
<text x="113.1" y="102.8">AD16</text>
<text x="113.1" y="107.9">AD18</text>
<text x="204.5" y="102.8">A9</text>
<text x="52.7" y="113">B24</text>
<text x="113.1" y="110.5">AC19</text>
<text x="113.1" y="113">AD20</text>
<text x="113.1" y="115.5">AC21</text>
<text x="114.2" y="118.1">G1</text>
<text x="204.4" y="118.1">B5</text>
<text x="204.5" y="115.5">A5</text>
<text x="245.1" y="117.5" transform="rotate(-90 245.1 117.5)">2</text>
<text x="52.8" y="123.2">A23</text>
<text x="113.6" y="123.2">B11</text>
<text x="113.7" y="125.7">A10</text>
<text x="114.2" y="120.6">H2</text>
<text x="235.5" y="125.7">8</text>
<text x="253.3" y="120.6">3</text>
<text x="253.3" y="125.7">5</text>
<text x="114.2" y="128.2">B9</text>
<text x="114.3" y="130.8">A8</text>
<text x="185.4" y="127.1" transform="rotate(-90 185.4 127.1)">SH</text>
<text x="193" y="127.6" transform="rotate(-90 193 127.6)">A12</text>
<text x="245.1" y="130.2" transform="rotate(-90 245.1 130.2)">6</text>
<text x="113.1" y="135.9">AD22</text>
<text x="113.5" y="140.9">W24</text>
<text x="113.7" y="143.5">V23</text>
<text x="113.7" y="138.4">Y23</text>
<text x="113.6" y="146">U24</text>
<text x="113.8" y="148.6">T23</text>
<text x="113.6" y="153.6">P23</text>
<text x="113.6" y="151.1">R24</text>
<text x="196.8" y="154.9">1</text>
<text x="228.5" y="153.6">1</text>
<text x="237.4" y="153.6">2</text>
<text x="35.5" y="161.3">1</text>
<text x="52.1" y="161.3">AC13</text>
<text x="113.7" y="161.3">A20</text>
<text x="114.2" y="156.2">P2</text>
<text x="114.2" y="158.7">R1</text>
<text x="196.8" y="157.5">2</text>
<text x="228.5" y="156.2">3</text>
<text x="228.5" y="158.7">5</text>
<text x="237.4" y="156.2">4</text>
<text x="237.4" y="158.7">6</text>
<text x="35.5" y="163.8">1</text>
<text x="35.5" y="166.3">1</text>
<text x="52.1" y="166.3">AC24</text>
<text x="52.2" y="163.8">AA24</text>
<text x="113.6" y="166.3">B17</text>
<text x="113.6" y="163.8">B19</text>
<text x="35.5" y="168.9">1</text>
<text x="113.6" y="171.4">B15</text>
<text x="113.7" y="174">A14</text>
<text x="113.7" y="168.9">A16</text>
<text x="113.7" y="179">AD4</text>
<text x="113.7" y="181.6">AD6</text>
<text x="85.1" y="188" transform="rotate(-90 85.1 188)">B7</text>
<text x="87.6" y="188.5" transform="rotate(-90 87.6 188.5)">F23</text>
</g>
<text font-size="1.3" fill="#0000c2" x="208" y="194">2026-07-27</text>
<g font-size=".8" fill="#006464">
<text x="246.1" y="120.7" transform="rotate(-90 246.1 120.7)">DD</text>
<text x="249.5" y="121.7">BAT</text>
<text x="246.1" y="126.5" transform="rotate(-90 246.1 126.5)">SS</text>
</g>
</svg>
